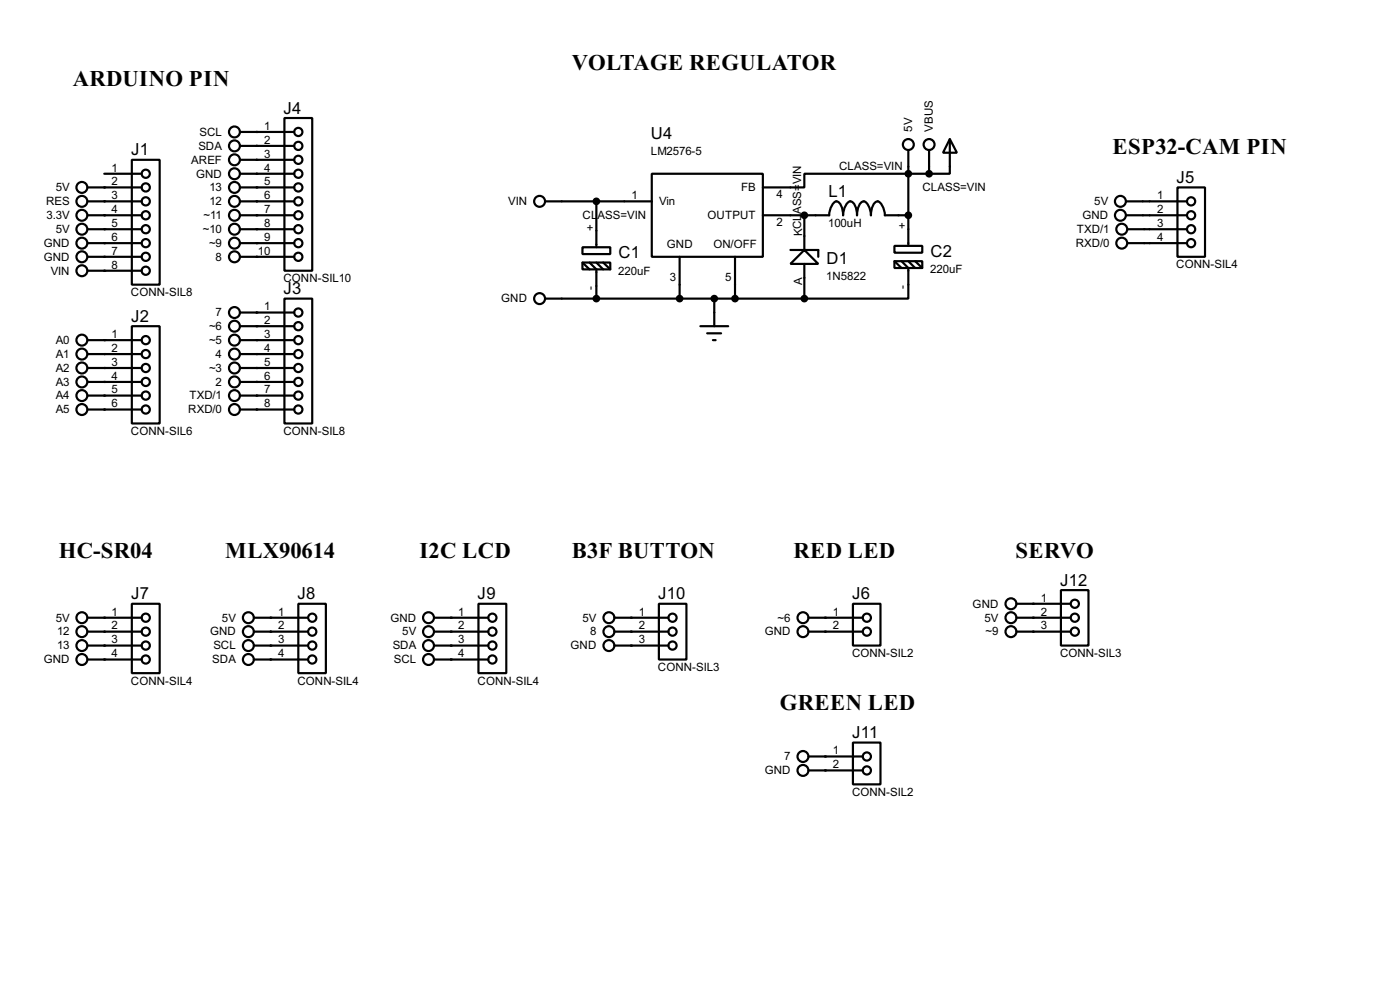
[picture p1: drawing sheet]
<svg xmlns="http://www.w3.org/2000/svg" width="256mm" height="180mm" viewBox="0 0 256 180" stroke-linecap="round" stroke-linejoin="round" font-family="sans-serif">
<g fill="#000">
<circle cx="19.1" cy="36.9" r=".2"/>
<circle cx="19.1" cy="34.3" r=".2"/>
<circle cx="19.1" cy="39.4" r=".2"/>
<circle cx="47" cy="24.2" r=".2"/>
<circle cx="47" cy="29.3" r=".2"/>
<circle cx="47" cy="31.8" r=".2"/>
<circle cx="47" cy="34.3" r=".2"/>
<circle cx="47" cy="36.9" r=".2"/>
<circle cx="47" cy="39.4" r=".2"/>
<circle cx="47" cy="26.7" r=".2"/>
<circle cx="19.1" cy="42" r=".2"/>
<circle cx="19.1" cy="44.5" r=".2"/>
<circle cx="19.1" cy="47" r=".2"/>
<circle cx="19.1" cy="49.6" r=".2"/>
<circle cx="47" cy="59.7" r=".2"/>
<circle cx="47" cy="57.2" r=".2"/>
<circle cx="47" cy="42" r=".2"/>
<circle cx="47" cy="44.5" r=".2"/>
<circle cx="47" cy="47" r=".2"/>
<circle cx="19.1" cy="69.9" r=".2"/>
<circle cx="19.1" cy="72.4" r=".2"/>
<circle cx="19.1" cy="67.4" r=".2"/>
<circle cx="19.1" cy="62.3" r=".2"/>
<circle cx="19.1" cy="64.8" r=".2"/>
<circle cx="19.1" cy="75" r=".2"/>
<circle cx="47" cy="69.9" r=".2"/>
<circle cx="47" cy="64.8" r=".2"/>
<circle cx="47" cy="67.4" r=".2"/>
<circle cx="47" cy="62.3" r=".2"/>
<circle cx="47" cy="72.4" r=".2"/>
<circle cx="47" cy="75" r=".2"/>
<circle cx="19.1" cy="118.2" r=".2"/>
<circle cx="19.1" cy="113.1" r=".2"/>
<circle cx="19.1" cy="115.6" r=".2"/>
<circle cx="49.6" cy="113.1" r=".2"/>
<circle cx="49.6" cy="115.6" r=".2"/>
<circle cx="49.6" cy="118.2" r=".2"/>
<circle cx="82.6" cy="115.6" r=".2"/>
<circle cx="82.6" cy="118.2" r=".2"/>
<circle cx="82.6" cy="113.1" r=".2"/>
<circle cx="115.6" cy="113.1" r=".2"/>
<circle cx="115.6" cy="118.2" r=".2"/>
<circle cx="115.6" cy="115.6" r=".2"/>
<circle cx="151.2" cy="115.6" r=".2"/>
<circle cx="151.2" cy="113.1" r=".2"/>
<circle cx="189.3" cy="110.5" r=".2"/>
<circle cx="189.3" cy="113.1" r=".2"/>
<circle cx="189.3" cy="115.6" r=".2"/>
<circle cx="19.1" cy="120.7" r=".2"/>
<circle cx="49.6" cy="120.7" r=".2"/>
<circle cx="82.6" cy="120.7" r=".2"/>
<circle cx="151.2" cy="138.5" r=".2"/>
<circle cx="151.2" cy="141" r=".2"/>
</g>
<g fill="none" stroke="#000" stroke-width=".4">
<path d="M16.1 39.4h9.9M16.1 36.9h9.9M16.1 34.3h9.9M19.1 31.8h6.9M24.2 29.3h5.1v22.8h-5.1zM44 39.4h9.9M44 36.9h9.9M44 31.8h9.9M44 34.3h9.9M44 29.3h9.9M44 26.7h9.9M44 24.2h9.9"/>
<path d="M52.1 21.6h5.1v28h-5.1zM99.9 36.9h19.5M109.3 36.9v8.4M119.4 31.8h20.4v15.2h-20.4zM139.8 39.4h12.1a2.76 2.76 0 0 1 1.3-2.5 1.5 1.5 0 0 1 1.1 1.3l.2 1.2a2.67 2.67 0 0 1 1.3-2.5 1.5 1.5 0 0 1 1 1.3l.2 1.2a3.3 3.3 0 0 1 .9-2.4 .9 .9 0 0 1 1.2 .7l.4 1.1 .1 .6a3.3 3.3 0 0 1 .8-2.4 .89 .89 0 0 1 1.2 .7l.4 1.1 .1 .6h4.3M147.4 39.4v6.4M166.4 27.5v17.5M170.2 31.8h-22.8v2.5h-7.6M170.2 27.5v4.3M174 25.5l1.3 2.5h-2.5zM174 25.5v6.3h-3.8M206.3 39.4h11.2"/>
<path d="M206.3 36.9h11.2M215.7 34.3h5.1v12.7h-5.1zM16.1 42h9.9M16.1 44.5h9.9M16.1 47h9.9M16.1 49.6h9.9M24.2 59.7h5.1v17.8h-5.1zM44 42h9.9M44 44.5h9.9M44 47h9.9M44 59.7h9.9M44 57.2h9.9"/>
<path d="M52.1 54.7h5.1v22.8h-5.1zM99.9 54.7h47.5M106.7 45.3h5.1v1.2h-5.1zM106.7 48.1h5.1v1.2h-5.1zM106.7 48.1l1.3 1.2M108 48.1l1.3 1.2v5.4M109.3 48.1l1.2 1.2M110.5 48.1l1.3 1.2M124.5 47v7.7M128.3 59.7h5.1M130.9 54.7v5M134.7 47v7.7"/>
<path d="M144.8 45.8h5.1v1.2M147.4 45.8l2.5 2.5h-5.1zM147.4 48.3v6.4M163.9 45h5.1v1.3h-5.1zM163.9 47.8h5.1v1.3h-5.1zM163.9 47.8l1.3 1.3M165.2 47.8l1.2 1.3v5.6h-19M166.4 47.8l1.3 1.3M167.7 47.8l1.3 1.3M206.6 42h10.9M206.6 44.5h10.9M16.1 62.3h9.9"/>
<path d="M16.1 64.8h9.9M16.1 67.4h9.9M16.1 69.9h9.9M16.1 72.4h9.9M16.1 75h9.9M44 62.3h9.9M44 64.8h9.9M44 67.4h9.9M44 69.9h9.9M44 72.4h9.9M44 75h9.9M129.6 61h2.5"/>
<path d="M130.6 62.3h.5M16.1 113.1h9.9M16.1 115.6h9.9M16.1 118.2h9.9M24.2 110.5h5.1v12.7h-5.1zM46.5 113.1h9.9M46.5 115.6h9.9M46.5 118.2h9.9M54.7 110.5h5v12.7h-5zM79.6 113.1h9.9M79.6 115.6h9.9M79.6 118.2h9.9"/>
<path d="M87.7 110.5h5.1v12.7h-5.1zM112.6 113.1h9.9M112.6 115.6h9.9M112.6 118.2h9.9M120.7 110.5h5.1v10.2h-5.1zM148.1 113.1h9.9M148.1 115.6h9.9M156.3 110.5h5v7.7h-5zM186.2 113.1h9.9M186.2 115.6h9.9M186.2 110.5h9.9M194.4 108h5v10.2h-5z"/>
<path d="M16.1 120.7h9.9M46.5 120.7h9.9M79.6 120.7h9.9M148.1 138.5h9.9M156.3 135.9h5v7.7h-5zM148.1 141h9.9"/>
<circle cx="15" cy="36.9" r="1"/>
<circle cx="15" cy="34.3" r="1"/>
<circle cx="15" cy="39.4" r="1"/>
<circle cx="26.7" cy="36.9" r=".75"/>
<circle cx="26.7" cy="34.3" r=".75"/>
<circle cx="26.7" cy="31.8" r=".75"/>
<circle cx="26.7" cy="39.4" r=".75"/>
<circle cx="42.9" cy="31.8" r="1"/>
<circle cx="42.9" cy="29.3" r="1"/>
<circle cx="42.9" cy="36.9" r="1"/>
<circle cx="42.9" cy="34.3" r="1"/>
<circle cx="42.9" cy="26.7" r="1"/>
<circle cx="42.9" cy="39.4" r="1"/>
<circle cx="42.9" cy="24.2" r="1"/>
<circle cx="54.6" cy="39.4" r=".75"/>
<circle cx="54.6" cy="36.9" r=".75"/>
<circle cx="54.6" cy="29.3" r=".75"/>
<circle cx="54.6" cy="31.8" r=".75"/>
<circle cx="54.6" cy="26.7" r=".75"/>
<circle cx="54.6" cy="34.3" r=".75"/>
<circle cx="54.6" cy="24.2" r=".75"/>
<circle cx="98.8" cy="36.9" r="1"/>
<circle cx="166.4" cy="26.5" r="1"/>
<circle cx="170.2" cy="26.5" r="1"/>
<circle cx="205.2" cy="36.9" r="1"/>
<circle cx="205.2" cy="39.4" r="1"/>
<circle cx="218.2" cy="36.9" r=".75"/>
<circle cx="218.2" cy="39.4" r=".75"/>
<circle cx="15" cy="47" r="1"/>
<circle cx="15" cy="42" r="1"/>
<circle cx="15" cy="49.6" r="1"/>
<circle cx="15" cy="44.5" r="1"/>
<circle cx="26.7" cy="49.6" r=".75"/>
<circle cx="26.7" cy="44.5" r=".75"/>
<circle cx="26.7" cy="42" r=".75"/>
<circle cx="26.7" cy="47" r=".75"/>
<circle cx="42.9" cy="47" r="1"/>
<circle cx="42.9" cy="42" r="1"/>
<circle cx="42.9" cy="44.5" r="1"/>
<circle cx="42.9" cy="59.7" r="1"/>
<circle cx="42.9" cy="57.2" r="1"/>
<circle cx="54.6" cy="57.2" r=".75"/>
<circle cx="54.6" cy="59.7" r=".75"/>
<circle cx="54.6" cy="44.5" r=".75"/>
<circle cx="54.6" cy="47" r=".75"/>
<circle cx="54.6" cy="42" r=".75"/>
<circle cx="98.8" cy="54.7" r="1"/>
<circle cx="205.5" cy="42" r="1"/>
<circle cx="205.5" cy="44.5" r="1"/>
<circle cx="218.2" cy="42" r=".75"/>
<circle cx="218.2" cy="44.5" r=".75"/>
<circle cx="15" cy="69.9" r="1"/>
<circle cx="15" cy="67.4" r="1"/>
<circle cx="15" cy="75" r="1"/>
<circle cx="15" cy="64.8" r="1"/>
<circle cx="15" cy="72.4" r="1"/>
<circle cx="15" cy="62.3" r="1"/>
<circle cx="26.7" cy="69.9" r=".75"/>
<circle cx="26.7" cy="64.8" r=".75"/>
<circle cx="26.7" cy="72.4" r=".75"/>
<circle cx="26.7" cy="62.3" r=".75"/>
<circle cx="26.7" cy="67.4" r=".75"/>
<circle cx="26.7" cy="75" r=".75"/>
<circle cx="42.9" cy="67.4" r="1"/>
<circle cx="42.9" cy="64.8" r="1"/>
<circle cx="42.9" cy="62.3" r="1"/>
<circle cx="42.9" cy="72.4" r="1"/>
<circle cx="42.9" cy="75" r="1"/>
<circle cx="42.9" cy="69.9" r="1"/>
<circle cx="54.6" cy="62.3" r=".75"/>
<circle cx="54.6" cy="64.8" r=".75"/>
<circle cx="54.6" cy="72.4" r=".75"/>
<circle cx="54.6" cy="67.4" r=".75"/>
<circle cx="54.6" cy="75" r=".75"/>
<circle cx="54.6" cy="69.9" r=".75"/>
<circle cx="15" cy="118.2" r="1"/>
<circle cx="15" cy="115.6" r="1"/>
<circle cx="15" cy="113.1" r="1"/>
<circle cx="26.7" cy="118.2" r=".75"/>
<circle cx="26.7" cy="113.1" r=".75"/>
<circle cx="26.7" cy="115.6" r=".75"/>
<circle cx="45.5" cy="118.2" r="1"/>
<circle cx="45.5" cy="115.6" r="1"/>
<circle cx="45.5" cy="113.1" r="1"/>
<circle cx="57.2" cy="118.2" r=".75"/>
<circle cx="57.2" cy="113.1" r=".75"/>
<circle cx="57.2" cy="115.6" r=".75"/>
<circle cx="78.5" cy="118.2" r="1"/>
<circle cx="78.5" cy="113.1" r="1"/>
<circle cx="78.5" cy="115.6" r="1"/>
<circle cx="90.2" cy="115.6" r=".75"/>
<circle cx="90.2" cy="113.1" r=".75"/>
<circle cx="90.2" cy="118.2" r=".75"/>
<circle cx="111.5" cy="115.6" r="1"/>
<circle cx="111.5" cy="118.2" r="1"/>
<circle cx="111.5" cy="113.1" r="1"/>
<circle cx="123.2" cy="118.2" r=".75"/>
<circle cx="123.2" cy="113.1" r=".75"/>
<circle cx="123.2" cy="115.6" r=".75"/>
<circle cx="147.1" cy="115.6" r="1"/>
<circle cx="147.1" cy="113.1" r="1"/>
<circle cx="158.8" cy="113.1" r=".75"/>
<circle cx="158.8" cy="115.6" r=".75"/>
<circle cx="185.2" cy="110.5" r="1"/>
<circle cx="185.2" cy="115.6" r="1"/>
<circle cx="185.2" cy="113.1" r="1"/>
<circle cx="196.9" cy="113.1" r=".75"/>
<circle cx="196.9" cy="110.5" r=".75"/>
<circle cx="196.9" cy="115.6" r=".75"/>
<circle cx="15" cy="120.7" r="1"/>
<circle cx="26.7" cy="120.7" r=".75"/>
<circle cx="45.5" cy="120.7" r="1"/>
<circle cx="57.2" cy="120.7" r=".75"/>
<circle cx="78.5" cy="120.7" r="1"/>
<circle cx="90.2" cy="120.7" r=".75"/>
<circle cx="147.1" cy="138.5" r="1"/>
<circle cx="158.8" cy="138.5" r=".75"/>
<circle cx="147.1" cy="141" r="1"/>
<circle cx="158.8" cy="141" r=".75"/>
</g>
<g fill="#000" stroke="#000" stroke-width=".4">
<circle cx="109.2" cy="36.9" r=".5"/>
<circle cx="147.3" cy="39.4" r=".5"/>
<circle cx="166.4" cy="31.8" r=".5"/>
<circle cx="166.4" cy="39.4" r=".5"/>
<circle cx="170.2" cy="31.8" r=".5"/>
<circle cx="109.2" cy="54.7" r=".5"/>
<circle cx="124.5" cy="54.7" r=".5"/>
<circle cx="130.8" cy="54.7" r=".5"/>
<circle cx="134.6" cy="54.7" r=".5"/>
<circle cx="147.3" cy="54.7" r=".5"/>
</g>
<g font-size="4.6">
<text x="13.3" y="15.7">ARDUINO PIN</text>
<text x="104.8" y="12.9">VOLTAGE REGULATOR</text>
<text x="203.8" y="28.1">ESP32-CAM PIN</text>
<text x="10.8" y="102.1">HC-SR04</text>
<text x="41.3" y="102.1">MLX90614</text>
<text x="76.8" y="102.1">I2C LCD</text>
<text x="104.8" y="102.1">B3F BUTTON</text>
<text x="145.4" y="102.1">RED LED</text>
<text x="186" y="102.1">SERVO</text>
<text x="142.9" y="130">GREEN LED</text>
</g>
<g font-size="3.4">
<text x="52" y="20.8">J4</text>
<text x="24" y="28.5">J1</text>
<text x="119.3" y="25.4">U4</text>
<text x="215.5" y="33.5">J5</text>
<text x="151.8" y="36">L1</text>
<text x="113.3" y="47.3">C1</text>
<text x="170.5" y="47.1">C2</text>
<text x="52" y="53.9">J3</text>
<text x="151.4" y="48.3">D1</text>
<text x="24" y="58.9">J2</text>
<text x="194.2" y="107.2">J12</text>
<text x="24" y="109.7">J7</text>
<text x="54.5" y="109.7">J8</text>
<text x="87.5" y="109.7">J9</text>
<text x="120.6" y="109.7">J10</text>
<text x="156.1" y="109.7">J6</text>
<text x="156.1" y="135.1">J11</text>
</g>
<g font-size="2.4">
<text x="48.4" y="23.8">1</text>
<text x="35" y="30">AREF</text>
<text x="36.3" y="27.4">SDA</text>
<text x="36.5" y="24.9">SCL</text>
<text x="48.4" y="26.3">2</text>
<text x="48.4" y="28.9">3</text>
<text x="119.2" y="28.4">LM2576-5</text>
<text x="167.1" y="24.2" transform="rotate(-90 167.1 24.2)">5V</text>
<text x="170.9" y="24.1" transform="rotate(-90 170.9 24.1)">VBUS</text>
<text x="10.2" y="35">5V</text>
<text x="20.5" y="31.4">1</text>
<text x="20.5" y="33.9">2</text>
<text x="35.9" y="32.5">GND</text>
<text x="38.4" y="35">13</text>
<text x="48.4" y="31.4">4</text>
<text x="48.4" y="33.9">5</text>
<text x="135.8" y="35">FB</text>
<text x="146.8" y="33.8" transform="rotate(-90 146.8 33.8)">VIN</text>
<text x="153.7" y="31.2">CLASS=VIN</text>
<text x="169" y="35">CLASS=VIN</text>
<text x="8.4" y="37.6">RES</text>
<text x="8.5" y="40.1">3.3V</text>
<text x="20.5" y="36.5">3</text>
<text x="20.5" y="39">4</text>
<text x="20.5" y="41.6">5</text>
<text x="37.3" y="40.1">~11</text>
<text x="38.4" y="37.6">12</text>
<text x="48.4" y="36.5">6</text>
<text x="48.4" y="39">7</text>
<text x="48.4" y="41.6">8</text>
<text x="93.1" y="37.6">VIN</text>
<text x="106.7" y="40">CL</text>
<text x="109.5" y="40">ASS=VIN</text>
<text x="115.7" y="36.5">1</text>
<text x="120.7" y="37.6">Vin</text>
<text x="129.6" y="40.1">OUTPUT</text>
<text x="142.3" y="36.2">4</text>
<text x="142.3" y="41.3">2</text>
<text x="146.8" y="39.2" transform="rotate(-90 146.8 39.2)">ASS=</text>
<text x="151.7" y="41.5">100uH</text>
<text x="166" y="42" transform="rotate(-90 166 42)">+</text>
<text x="198.3" y="40.1">GND</text>
<text x="200.5" y="37.6">5V</text>
<text x="212" y="36.5">1</text>
<text x="212" y="39">2</text>
<text x="212" y="41.6">3</text>
<text x="8" y="45.2">GND</text>
<text x="8" y="47.7">GND</text>
<text x="10.2" y="42.7">5V</text>
<text x="20.5" y="44.1">6</text>
<text x="20.5" y="46.6">7</text>
<text x="37.2" y="42.7">~10</text>
<text x="38.3" y="45.2">~9</text>
<text x="39.5" y="47.7">8</text>
<text x="47.3" y="46.6">10</text>
<text x="48.4" y="44.1">9</text>
<text x="108.9" y="42.2" transform="rotate(-90 108.9 42.2)">+</text>
<text x="122.2" y="45.4">GND</text>
<text x="130.7" y="45.4">ON/OFF</text>
<text x="147" y="43.2" transform="rotate(-90 147 43.2)">KCL</text>
<text x="197.1" y="45.2">RXD/0</text>
<text x="197.3" y="42.7">TXD/1</text>
<text x="212" y="44.1">4</text>
<text x="9.3" y="50.3">VIN</text>
<text x="20.5" y="49.2">8</text>
<text x="51.9" y="51.7">CONN-SIL10</text>
<text x="108.9" y="53.1" transform="rotate(-90 108.9 53.1)">-</text>
<text x="113.3" y="50.3">220uF</text>
<text x="122.7" y="51.5">3</text>
<text x="132.9" y="51.5">5</text>
<text x="147" y="52.2" transform="rotate(-90 147 52.2)">A</text>
<text x="151.4" y="51.3">1N5822</text>
<text x="166" y="52.8" transform="rotate(-90 166 52.8)">-</text>
<text x="170.4" y="50">220uF</text>
<text x="215.5" y="49.1">CONN-SIL4</text>
<text x="24" y="54.2">CONN-SIL8</text>
<text x="39.5" y="57.9">7</text>
<text x="48.4" y="56.8">1</text>
<text x="48.4" y="59.3">2</text>
<text x="91.8" y="55.4">GND</text>
<text x="10.2" y="63">A0</text>
<text x="10.2" y="65.5">A1</text>
<text x="20.5" y="61.9">1</text>
<text x="20.5" y="64.4">2</text>
<text x="38.3" y="63">~5</text>
<text x="38.3" y="60.4">~6</text>
<text x="39.5" y="65.5">4</text>
<text x="48.4" y="61.9">3</text>
<text x="48.4" y="64.4">4</text>
<text x="10.2" y="68.1">A2</text>
<text x="10.2" y="70.6">A3</text>
<text x="20.5" y="67">3</text>
<text x="20.5" y="69.5">4</text>
<text x="20.5" y="72">5</text>
<text x="38.3" y="68.1">~3</text>
<text x="39.5" y="70.6">2</text>
<text x="48.4" y="67">5</text>
<text x="48.4" y="69.5">6</text>
<text x="48.4" y="72">7</text>
<text x="10.2" y="73.1">A4</text>
<text x="10.2" y="75.7">A5</text>
<text x="20.5" y="74.6">6</text>
<text x="34.5" y="75.7">RXD/0</text>
<text x="34.7" y="73.1">TXD/1</text>
<text x="48.4" y="74.6">8</text>
<text x="24" y="79.6">CONN-SIL6</text>
<text x="51.9" y="79.6">CONN-SIL8</text>
<text x="10.2" y="113.8">5V</text>
<text x="20.5" y="112.7">1</text>
<text x="40.7" y="113.8">5V</text>
<text x="51" y="112.7">1</text>
<text x="71.5" y="113.8">GND</text>
<text x="84" y="112.7">1</text>
<text x="106.7" y="113.8">5V</text>
<text x="117" y="112.7">1</text>
<text x="142.5" y="113.8">~6</text>
<text x="152.6" y="112.7">1</text>
<text x="178.2" y="111.2">GND</text>
<text x="180.4" y="113.8">5V</text>
<text x="190.7" y="110.1">1</text>
<text x="190.7" y="112.7">2</text>
<text x="10.5" y="116.3">12</text>
<text x="10.5" y="118.9">13</text>
<text x="20.5" y="115.2">2</text>
<text x="20.5" y="117.8">3</text>
<text x="38.5" y="116.3">GND</text>
<text x="39.1" y="118.9">SCL</text>
<text x="51" y="115.2">2</text>
<text x="51" y="117.8">3</text>
<text x="71.9" y="118.9">SDA</text>
<text x="73.7" y="116.3">5V</text>
<text x="84" y="115.2">2</text>
<text x="84" y="117.8">3</text>
<text x="104.5" y="118.9">GND</text>
<text x="108.1" y="116.3">8</text>
<text x="117" y="115.2">2</text>
<text x="117" y="117.8">3</text>
<text x="140.1" y="116.3">GND</text>
<text x="152.6" y="115.2">2</text>
<text x="180.6" y="116.3">~9</text>
<text x="190.7" y="115.2">3</text>
<text x="8" y="121.4">GND</text>
<text x="20.5" y="120.3">4</text>
<text x="24" y="125.3">CONN-SIL4</text>
<text x="38.9" y="121.4">SDA</text>
<text x="51" y="120.3">4</text>
<text x="54.5" y="125.3">CONN-SIL4</text>
<text x="72.1" y="121.4">SCL</text>
<text x="84" y="120.3">4</text>
<text x="87.5" y="125.3">CONN-SIL4</text>
<text x="120.5" y="122.8">CONN-SIL3</text>
<text x="156.1" y="120.3">CONN-SIL2</text>
<text x="194.2" y="120.3">CONN-SIL3</text>
<text x="140.1" y="141.7">GND</text>
<text x="143.7" y="139.2">7</text>
<text x="152.6" y="138.1">1</text>
<text x="152.6" y="140.6">2</text>
<text x="156.1" y="145.7">CONN-SIL2</text>
</g>
</svg>
